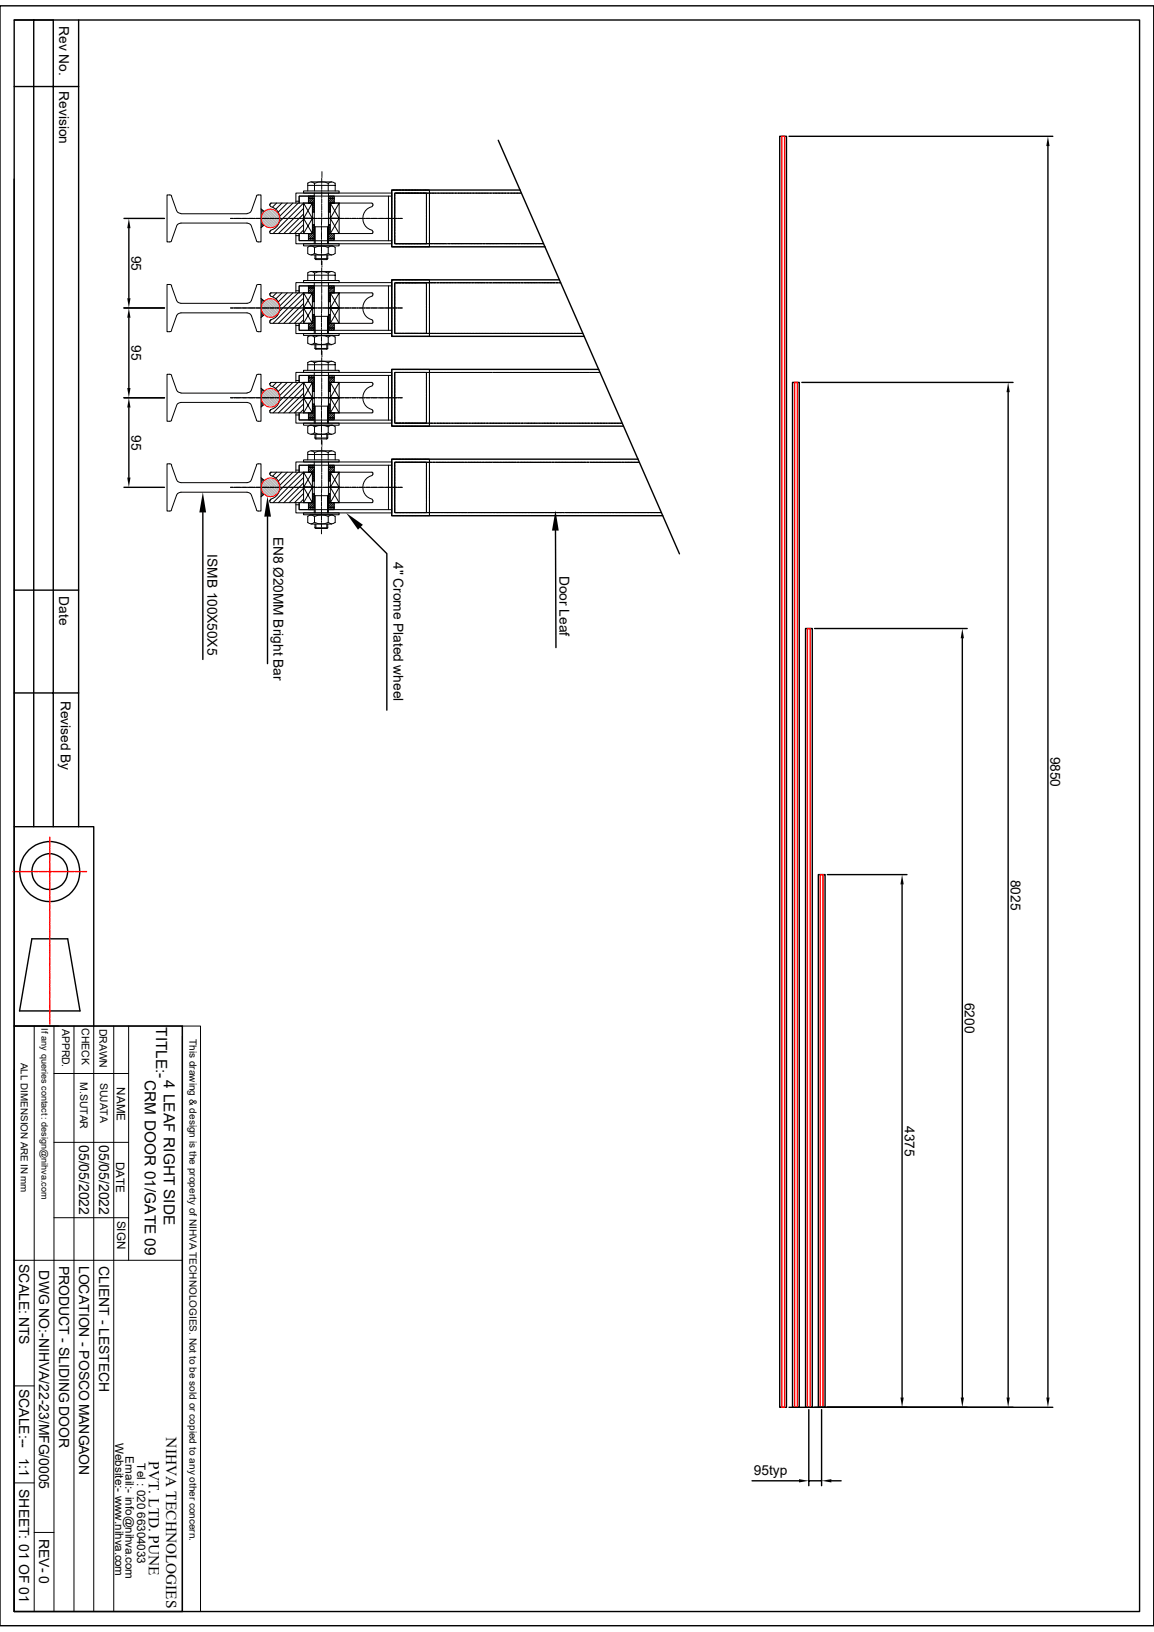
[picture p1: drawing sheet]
<svg xmlns="http://www.w3.org/2000/svg" width="210mm" height="297mm" viewBox="0 0 210 297" stroke-linecap="round" stroke-linejoin="round" font-family="sans-serif">
<g fill="none" stroke="#000" stroke-width=".25">
<path d="M0 1.1h210v294.8h-210zM2.6 3.6h204.8v289.7h-204.8zM2.6 3.6h7.1v146.9M2.6 15.7h11.7M6.1 3.6v146.9M14.3 3.6v146.9M2.6 32.6v117.9h14.5v36.2M22.6 39.8h7.3M90.7 25.5l33 75.3M94.7 34.6h-23.4v10.3h27.9M141.9 24.8h1.2v231.3h-1.2zM143.6 24.8h48"/>
<path d="M190.7 26.6v227.7M22.6 56h7.3M23.5 41.5v12.8M23.5 57.8v12.8M101.8 50.9h-30.5v10.3h35M22.6 72.4h7.3M23.5 74.2v12.7M109 67.2h-37.7v10.4h42.2M144.2 69.6h1.3v186.5h-1.3zM145.9 69.6h38.5M183.5 71.4v182.9M22.6 88.7h7.3"/>
<path d="M36.9 93.3v26.7M48.7 94v26.8M65.6 95.9l4.8 4.9v28.4M101.1 96.6l.1 21.3M116.1 83.6h-44.8v10.3h49.3M2.6 107.4h11.7M146.6 114.4h1.2v141.7h-1.2zM148.3 114.4h27.7M175.1 116.2v138.1M2.6 126.1h11.7M2.6 150.5v36.2M148.9 159.2h1.3v96.9h-1.3z"/>
<path d="M150.6 159.2h14.5M5.8 170.9h6.5l2.3 13.1h-11zM164.2 161v93.3M2.6 186.7h30.6v106.6h-30.6zM2.6 194.8v98.5M143.6 256.1h48M147.2 256.5v13.9M149.5 256.5v13.9M136.9 269.5h8.5M147.2 269.5h2.3M151.3 269.5h1.8"/>
<circle cx="9.1" cy="158.6" r="5.5"/>
<circle cx="9.1" cy="158.6" r="3.3"/>
</g>
<g fill="none" stroke="#f00" stroke-width=".25">
<path d="M142.3 24.8h.5v231.3h-.5zM144.6 69.6h.5v186.5h-.5zM146.9 114.4h.5v141.7h-.5zM2.4 158.6h.8M3.4 158.6h.1M3.7 158.6h.7M4.6 158.6h.2M4.9 158.6h.8M5.8 158.6h.2M6.2 158.6h.7M7.1 158.6h.2M7.4 158.6h.8"/>
<path d="M8.3 158.6h.2M8.7 158.6h.7M9.1 152.4v.6M9.1 153.1v.1M9.1 153.4v.8M9.1 154.3v.2M9.1 154.6v.8M9.1 155.6v.1M9.1 155.9v.8M9.1 156.8v.2M9.1 157.1v.8M9.1 158.1v.1"/>
<path d="M9.1 158.4v.8M9.1 159.3v.2M9.1 159.6v.8M9.6 158.6h.2M9.9 158.6h.8M10.8 158.6h.2M11.2 158.6h.7M12.1 158.6h.1M12.4 158.6h.8M13.3 158.6h.2M13.7 158.6h.7M14.6 158.6h.1"/>
<path d="M14.9 158.6h.8M149.3 159.2h.5v96.9h-.5zM9.1 160.6v.1M9.1 160.9v.8M9.1 161.8v.2M9.1 162.1v.8M9.1 163.1v.1M9.1 163.4v.8M9.1 164.3v.2M9.1 164.6v.8M9.1 165.6v.1M9.1 165.9v.7"/>
<path d="M9.1 166.8v.2M9.1 167.1v.8M9.1 168.1v.1M9.1 168.4v.7M9.1 169.3v.2M9.1 169.6v.8M9.1 170.6v.1M9.1 170.9v.7M9.1 171.8v.2M9.1 172.1v.8M9.1 173v.2M9.1 173.4v.7"/>
<path d="M9.1 174.3v.2M9.1 174.6v.8M9.1 175.5v.2M9.1 175.9v.7M9.1 176.8v.1M9.1 177.1v.8M9.1 178v.2M9.1 178.4v.7M9.1 179.3v.1M9.1 179.6v.7M9.1 180.5v.2M9.1 180.8v.8"/>
<path d="M9.1 181.8v.1M9.1 182.1v.7M9.1 183v.2M9.1 183.3v.8M9.1 184.2v.2M9.1 184.6v.7M9.1 185.5v.2M9.1 185.8v.6"/>
</g>
<g fill="none" stroke="#000" stroke-width=".18">
<path d="M31.2 35.7l.9 2.6 .2 .3 .6 .3M31.2 35.7l-.1-.2h-.7v8.5h.7l.1-.2M32.9 38.9h12.1M42.4 39.8h-.4M42.7 39.8h-.2M43.6 39.8h-.8M43.9 39.8h-.1M44.9 39.8h-.8M45.2 39.8h-.2M46.1 39.8h-.8M46.4 39.8h-.1M46.7 35.7l.1-.2h.7v8.5h-.7l-.1-.2"/>
<path d="M46.7 35.7l-.9 2.6-.2 .3-.6 .3M47.4 39.8h-.8M47.5 38l.6 .5M47.7 39.8h-.2M48.6 39.8h-.8M48.9 39.8h-.1M49.2 37.6a2.22 2.22 0 0 1 1.7 2.2 2.22 2.22 0 0 1-1.7 2.1M49.3 37h7.6M49.3 37l-.2 .2 .1 .3M49.4 37l-.3 .2M49.9 39.8h-.8M50.2 39.8h-.2"/>
<path d="M50.3 37l-.7 .7M51.1 39.8h-.8M51.3 37l-1.1 1.1M51.4 39.8h-.1M52.3 37l-1.7 1.6M52.4 39.8h-.8M52.7 39.8h-.2M53.3 37l-2.4 2.3M53.6 39.8h-.8M53.8 36.6h.6M53.8 37v-1.9h17.5v9.3h-17.5v-1.9M53.9 39.8h-.1"/>
<path d="M54.3 37l-3.5 3.4M54.9 39.8h-.8M55.2 39.8h-.2M55.2 34.8h6.5v.3h-6.5zM55.2 37l-5.5 5.5M55.2 37.9l-4.5 4.6M55.2 38.9l-3.6 3.6M55.2 37l1.7 2.8-1.7 2.7zM55.2 39.8h2.2M55.2 39.9l-2.6 2.6M56 33.4a.82 .82 0 0 1 1.2 0M56 33.7h5"/>
<path d="M56 33.3v1.5M56.2 35.7h-.1M56.5 35.7l-.4 .4M56.6 33.1h3.8M56.9 35.7l-.8 .7M56.9 37v5.5l-1.7-2.7zM56.9 37v1.6h.3M57.1 35.7l-1 1M57.2 36.3l-.6 .7M57.2 36.7l-.3 .3M57.2 37l-.3 .2M57.2 37.3l-.3 .2"/>
<path d="M57.2 37.6l-.3 .3M57.2 38l-.3 .2M57.2 38.3l-.3 .2M57.2 36l-1 1M57.2 35.1v9.3M57.2 33.3v1.5M57.3 33.4a3.1 3.1 0 0 1 2.4 0M57.7 39.8h-.2M58.5 32.5v.7M58.5 33.4v.1M58.5 33.7v.8M58.5 34.6v.2"/>
<path d="M58.5 35v.7M58.5 35.9v.1M58.5 36.2v.8M58.5 37.1v.2M58.5 37.4v.8M58.5 38.4v.1M58.5 38.7v.8M58.5 39.6v.2M58.5 39.9v.8M58.6 39.8h-.8M58.6 31.2v.8M58.6 32.1v.2"/>
<path d="M58.9 39.8h-.1M59.7 33.3v1.5M59.8 33.4a.82 .82 0 0 1 1.2 0M59.8 35.7h1v.4h-1v2.5h.2v-1.6h7.7M59.8 35.1v9.3M59.8 36.1h1v.9M60 37.1l-.2 .2M60 37.4l-.2 .3M60 37.8l-.2 .2M60 38.1l-.2 .2M60 38.4l-.2 .2M60.1 35.7l-.3 .3"/>
<path d="M60.5 35.7l-.7 .7M60.7 35.7l-.9 1M60.8 35.9l-1 1.1M60.8 36.3l-.6 .7M60.8 36.6l-.3 .4M61 33.3v1.5M61.7 39.8l-1.6 2.7v-5.5l1.6 2.8h-1.9M61.7 37v5.5l-1.6-2.7zM62.4 39.8h-3.3M62.7 39.8h-.2M63.6 39.8h-.8M63.9 39.8h-.1"/>
<path d="M64.8 39.8h-.7M65.2 39.8h-.2M66.1 39.8h-.8M66.4 39.8h-.1M67.3 39.8h-.8M67.6 39.8h-.1M67.7 37l.2 .2-.2 .3M67.7 37.6a2.22 2.22 0 0 0-1.7 2.2 2.22 2.22 0 0 0 1.7 2.1M68.6 39.8h-.8M68.9 39.8h-.2M69.8 39.8h-.8M70.1 39.8h-.1"/>
<path d="M70.7 35.7v8.1M71.1 39.8h-.8M71.3 35.7h-16.9v1.3v-1.3h2.8h-1.1v.4h1.1h-1.1v.9M71.3 34.7v1.1M71.3 35.9v.4M71.3 36.4v2.5M71.3 39v.5M71.3 39.6v2.5M71.4 39.8h-.2M71.4 34.6l-.1 .1M71.4 34.6h1.6M71.8 35.3v.5"/>
<path d="M71.8 35.9v.4M71.8 36.4v2.5M71.8 39v.5M71.8 39.6v2.5M72.3 39.8h-.8M72.6 39.8h-.1M73.1 34.6h.5M73.2 39.8h-.4M73.7 34.6h2.5M76.3 34.6h.5M76.8 34.6h1.2M77.5 35.1l.1 .1"/>
<path d="M77.6 35.3v.5M77.6 35.9v.4M77.6 36.4v2.5M77.6 39v.5M77.6 39.6v2.5M78.1 34.6v.1M78.1 34.7v1.1M78.1 35.9v.4M78.1 36.4v2.5M78.1 39v.5M78.1 39.6v2.5M79.5 35.1l-7.7 .1 .1-.1"/>
<path d="M79.5 35.1h.5M80.1 35.1h2.5M82.7 35.1h.5M83.3 35.1h2.5M85.9 35.1h.5M86.4 35.1h2.6M89.1 35.1h.4M89.6 35.1h2.6M92.2 35.1h.5M92.8 35.1h2.1M31.2 52l.9 2.7 .2 .2 .6 .3h12.1l.6-.3 .2-.2 .9-2.7M31.2 52l-.1-.2h-.7v8.6l.7-.1 .1-.1"/>
<path d="M32.1 41.1l.2-.2 .6-.3h12.1l.6 .3 .2 .2M32.1 41.2l-.9 2.6M42 56h.4M42.5 56h.2M42.8 56h.8M43.8 56h.1M44.1 56h.8M45 56h.2M45.3 56h.8M45.8 41.2l.9 2.6M46.3 56h.1M46.6 56h.8"/>
<path d="M46.7 52l.1-.2h.7v8.6l-.7-.1-.1-.1M47.5 54.3l.6 .5M47.5 56h.2M47.8 56h.8M48 41l-.5 .4M48 57.3l-.5 .5M48.8 56h.1M49.1 56h.8M49.1 42.1v.4h.2h7.6M49.2 58.3l-.1 .4 .2 .1h7.6M49.2 42l-.1 .1M49.3 41.9l-.2 .2"/>
<path d="M49.3 58.3l-.2 .2M49.4 53.3l-.3 .3M50 56h.2M50.3 56h.8M50.3 53.3l-.7 .7M51.3 56h.1M51.3 53.3l-1.1 1.1M51.6 56h.8M52.3 53.3l-1.7 1.6M52.5 56h.2M52.8 56h.8M53.3 53.3l-2.4 2.4"/>
<path d="M53.8 56h.1M53.8 42.9h.6M53.8 52.9h.6M53.8 59.2h.6M53.8 53.3v-1.9h17.5v9.3h-17.5v-1.9M54.1 56h.8M54.3 53.3l-3.5 3.4M55 56h.2M55.2 44.4h6.5v.3h-6.5zM55.2 51.1h6.5v.3h-6.5zM55.2 53.3l-5.5 5.5M55.2 54.3l-4.5 4.5"/>
<path d="M55.2 55.2l-3.6 3.6M55.2 53.3l1.7 2.7-1.7 2.8zM55.2 56h2.2M55.2 41.9l-.6 .6M55.2 40.9l-1.6 1.6M55.2 58.2l-.6 .6M55.2 56.2l-2.6 2.6M55.2 57.2l-1.6 1.6M56 50.1h5M56.1 52.4v.9M56.1 42.5v.9h1.1h-1.1v.4h1.1h-2.8v-1.3v1.3h16.9M56.1 58.8v.9h1.1h-1.1v.4h1.1h-2.8v-1.3v1.3h16.9"/>
<path d="M56.2 52l-.1 .1M56.2 42.5l-.1 .1M56.2 58.8l-.1 .1M56.4 44.7h4.2M56.5 52l-.4 .4M56.6 42.5l-.5 .4M56.6 58.8l-.5 .5M56.6 46.4h3.8M56.6 49.4h3.8M56.9 52l-.8 .7M56.9 53.3v5.5l-1.7-2.8zM56.9 42.5l-.8 .8"/>
<path d="M56.9 58.8l-.8 .8M56.9 53.3v1.6h.3M56.9 41.1l.3-.2h-.3v1.6M56.9 57.5l.3-.3h-.3v1.6M56.9 53.3h-7.6l-.2 .2 .1 .4a2.22 2.22 0 0 1 1.7 2.1 2.22 2.22 0 0 1-1.7 2.2M57.1 52l-1 1M57.2 52.7l-.6 .6M57.2 53l-.3 .3M57.2 53.3l-.3 .3M57.2 53.6l-.3 .3M57.2 54l-.3 .2M57.2 54.3l-.3 .2"/>
<path d="M57.2 54.6l-.3 .3M57.2 43.5l-.3 .3M57.2 59.9l-.3 .2M57.2 42.5l-1.1 1.1M57.2 42.9l-.9 .9M57.2 43.2l-.6 .6M57.2 45a.82 .82 0 0 0-1.2 0v1.1a.82 .82 0 0 0 1.2 0M57.2 52.3l-1 1M57.2 58.9l-1.1 1M57.2 59.2l-.9 .9M57.2 59.5l-.6 .6M57.2 49.7a.82 .82 0 0 0-1.2 0v1.4"/>
<path d="M57.2 51.4v9.3M57.2 41.2l-.3 .3M57.2 41.6l-.3 .2M57.2 41.9l-.3 .2M57.2 42.2l-.3 .3M57.2 57.9l-.3 .2M57.2 58.2l-.3 .3M57.2 58.5l-.3 .3M57.2 45v1.1M57.2 49.7v1.4M57.3 45a3.1 3.1 0 0 1 2.4 0M57.3 49.7a3.1 3.1 0 0 1 2.4 0"/>
<path d="M57.3 47.1h2.3M57.3 47.1l.2 .1M57.3 46.4v.7M57.4 41.3v3.1M57.4 57.6v3.1M57.5 46.4v.8M57.5 56h.2M57.5 47.2h2M57.8 56h.8M58.5 40.9v.1M58.5 41.2v.8M58.5 42.1v.2"/>
<path d="M58.5 42.4v.8M58.5 43.3v.2M58.5 43.7v.7M58.5 44.6v.1M58.5 44.9v.8M58.5 45.8v.2M58.5 46.2v.7M58.5 47.1v.1M58.5 47.4v.8M58.5 57.2v.2M58.5 57.5v.8M58.5 58.4v.2"/>
<path d="M58.5 58.8v.7M58.5 59.7v.1M58.5 60v.8M58.5 48.8v.8M58.5 49.7v.2M58.5 50v.8M58.5 51v.1M58.5 51.3v.7M58.5 52.2v.2M58.5 52.5v.8M58.5 53.5v.1M58.5 53.8v.7"/>
<path d="M58.5 54.7v.2M58.5 55v.8M58.5 55.9v.2M58.5 56.3v.7M58.6 47.5v.8M58.6 48.5v.1M58.8 56h.1M59.1 56h3.3M59.5 46.4v.8M59.6 41.3v3.1M59.6 57.6v3.1M59.6 47.1l-.1 .1"/>
<path d="M59.6 46.4v.7M59.7 45v1.1a3.1 3.1 0 0 1-2.4 0M59.7 49.7v1.4M59.8 43.6l1-1.1v.9h-1h1v.4h-1M59.8 46.1a.82 .82 0 0 0 1.2 0M59.8 45a.82 .82 0 0 1 1.2 0M59.8 59.9l1-1.1v.9h-1h1v.4h-1M59.8 49.7a.82 .82 0 0 1 1.2 0M59.8 52h1v.4h-1v2.5h.2v-1.6h7.7l.2 .2-.2 .3a2.25 2.25 0 0 0-1.7 2.2 2.25 2.25 0 0 0 1.7 2.2M59.8 51.4v9.3M59.8 40.9h.2v1.6h7.7l.2-.2-.2-.3M59.8 57.2h.2v1.6h7.7l.2-.1-.2-.4"/>
<path d="M59.8 52.4h1v.9M59.8 40.9h.1M59.8 57.2v.1M60 41l-.2 .3h-2.6M60 41.4l-.2 .2M60 41.7l-.2 .2M60 42l-.2 .2M60 42.3l-.2 .3M60 57.4l-.2 .2h-2.6l-.3 .2M60 57.7l-.2 .2M60 58l-.2 .3M60 58.3l-.2 .2"/>
<path d="M60 58.6l-.2 .3M60 53.4l-.2 .3M60 53.8l-.2 .2M60 54.1l-.2 .2M60 54.4l-.2 .3M60 54.7l-.2 .2M60.1 52l-.3 .4M60.2 42.5l-.4 .4M60.2 58.8l-.4 .4M60.5 52l-.7 .7M60.5 42.5l-.7 .7M60.5 58.8l-.7 .8"/>
<path d="M60.7 52l-.9 1M60.8 42.8l-.9 1M60.8 43.1l-.6 .7M60.8 52.3l-1 1M60.8 59.1l-.9 1M60.8 59.5l-.6 .6M60.8 43.5l-.3 .3M60.8 59.8l-.3 .3M60.8 52.6l-.6 .7M60.8 52.9l-.3 .4M61 45v1.1M61 49.7v1.4"/>
<path d="M61.7 56l-1.6 2.8v-5.5l1.6 2.7h-1.9M61.7 53.3v5.5l-1.6-2.8zM62.5 56h.2M62.8 56h.8M63.8 56h.1M64.1 56h.7M65 56h.2M65.3 56h.8M66.3 56h.1M66.5 56h.8M67.5 56h.1M67.8 56h.8"/>
<path d="M68.7 56h.2M69 56h.8M70 56h.1M70.3 56h.8M70.7 52v8.1M71.2 56h.2M71.3 44.8l.1 .1M71.3 52h-16.9v1.3v-1.3h2.8h-1.1v.4h1.1h-1.1M71.3 42.2v.5M71.3 42.8v1.9M71.3 51.1v1.3M71.3 52.5v.4"/>
<path d="M71.3 53v2.5M71.3 55.6v.5M71.3 56.2v2.5M71.3 58.8v.5M71.3 59.4v1.7M71.4 50.9l-.1 .1M71.4 44.9h1.6M71.4 50.9h1.6M71.5 56h.8M71.8 42.2v.5M71.8 42.8v1.4M71.8 51.6v.8"/>
<path d="M71.8 52.5v.4M71.8 53v2.5M71.8 55.6v.5M71.8 56.2v2.5M71.8 58.8v.5M71.8 59.4v1.1M71.9 44.4l-.1-.2 .1 .2M71.9 51.5l-.1 .1M72 44.4h6.2M72 51.5h1M72.5 56h.1M72.8 56h.4"/>
<path d="M73.1 44.9h.5M73.1 51.5h.5M73.1 50.9h.5M73.7 44.9h2.5M73.7 51.5h2.5M73.7 50.9h2.5M76.3 44.9h.5M76.3 51.5h.5M76.3 50.9h.5M76.8 51.5h2.6M76.8 50.9h1.2M77.5 51.5l.1 .1"/>
<path d="M77.6 42.2v.5M77.6 42.8v1.6M77.6 51.6v.8M77.6 52.5v.4M77.6 53v2.5M77.6 55.6v.5M77.6 56.2v2.5M77.6 58.8v.5M77.6 59.4v1.3M78.1 50.9v.1M78.1 42.8v2.1h-1.3M78.1 42.2v.5"/>
<path d="M78.1 51.1v1.3M78.1 52.5v.4M78.1 53v2.5M78.1 55.6v.5M78.1 56.2v2.5M78.1 58.8v.5M78.1 59.4v1.8h-1.3M78.3 44.4h.5M78.9 44.4h2.5M79.5 51.5h.4M80 51.5h2.5M81.5 44.4h.5"/>
<path d="M82 44.4h2.6M82.6 51.5h.5M83.2 51.5h2.5M84.7 44.4h.4M85.2 44.4h2.6M85.8 51.5h.5M86.4 51.5h1.9M87.8 44.4h.5M88.4 44.4h2.5M88.4 51.5h.5M89 51.5h2.5M91 44.4h.5"/>
<path d="M91.6 44.4h2.5M91.6 51.5h.5M92.2 51.5h2.5M94.2 44.4h.5M94.7 44.4h2.6M94.8 51.5h.5M95.3 51.5h2.6M97.4 44.4h.4M97.9 44.4h1M98 51.5h.4M98.5 51.5h2.5M101.1 51.5h.5"/>
<path d="M101.7 51.5h.4M31.2 60.1l.9-2.6 .2-.3 .6-.3h12.1l.6 .3 .2 .3 .9 2.6M31.2 68.3l.9 2.7 .2 .2 .6 .3h12.1l.6-.3 .2-.2 .9-2.7M31.2 68.3l-.1-.1-.7-.1v8.6l.7-.1 .1-.1M32.1 73.8l.2-.3 .6-.3h12.1l.6 .3 .2 .3M32.1 73.8l-.9 2.7M42.4 72.4h-.4M42.7 72.4h-.2M43.6 72.4h-.8M43.9 72.4h-.1M44.9 72.4h-.8M45.2 72.4h-.2"/>
<path d="M45.8 73.8l.9 2.7M46.1 72.4h-.8M46.4 72.4h-.1M46.7 68.3l.1-.1 .7-.1v8.6l-.7-.1-.1-.1M47.4 72.4h-.8M47.5 70.7l.6 .4M47.7 72.4h-.2M48 73.6l-.5 .5M48.6 72.4h-.8M48.9 72.4h-.1M49.1 74.8v.3h.2h7.6M49.2 70.2a2.22 2.22 0 0 1 1.7 2.2 2.22 2.22 0 0 1-1.7 2.1l-.1 .3"/>
<path d="M49.3 69.6l-.2 .2 .1 .4M49.3 69.6h7.6M49.3 74.5l-.2 .3M49.4 69.6l-.3 .3M49.9 72.4h-.8M50.2 72.4h-.2M50.3 69.6l-.7 .7M51.1 72.4h-.8M51.3 69.6l-1.1 1.1M51.4 72.4h-.1M52.3 69.6l-1.7 1.6M52.4 72.4h-.8"/>
<path d="M52.7 72.4h-.2M53.3 69.6l-2.4 2.4M53.6 72.4h-.8M53.8 69.3h.6M53.8 75.5h.6M53.8 69.6v-1.8h17.5v9.2h-17.5v-1.9M53.9 72.4h-.1M54.3 69.6l-3.5 3.4M54.9 72.4h-.8M55.2 72.4h-.2M55.2 60.7h6.5v.3h-6.5zM55.2 67.4h6.5v.4h-6.5z"/>
<path d="M55.2 77h6.5v.4h-6.5zM55.2 69.6l-5.5 5.5M55.2 70.6l-4.5 4.5M55.2 71.6l-3.6 3.5M55.2 69.6l1.7 2.8-1.7 2.7zM55.2 74.5l-.6 .6M55.2 72.6l-2.6 2.5M55.2 73.5l-1.6 1.6M56 62.4a.82 .82 0 0 0 1.2 0M56 61.3a.82 .82 0 0 1 1.2 0M56 66a.82 .82 0 0 1 1.2 0M56 61.3v1.2"/>
<path d="M56 66.4h5M56 66v1.4M56.1 75.1v.9h1.1h-1.1v.4h1.1h-2.8v-1.3v1.4h16.9M56.2 68.3l-.1 .1M56.2 75.1l-.1 .2M56.4 61h4.2M56.4 77.4h4.2M56.5 68.3l-.4 .4M56.6 75.1l-.5 .5M56.6 62.7h3.8M56.6 79h3.8M56.6 65.7h3.8"/>
<path d="M56.9 68.3l-.8 .7M56.9 69.6v5.5l-1.7-2.7zM56.9 75.1l-.8 .8M56.9 69.6v1.6h.3M56.9 73.8l.3-.3h-.3v1.6M57.1 68.3l-1 1.1M57.2 69l-.6 .6M57.2 69.3l-.3 .3M57.2 69.6l-.3 .3M57.2 69.9l-.3 .3M57.2 70.3l-.3 .2M57.2 70.6l-.3 .3"/>
<path d="M57.2 71l-.3 .2M57.2 76.2l-.3 .2M57.2 68.6l-1 1M57.2 75.2l-1.1 1M57.2 75.5l-.9 .9M57.2 75.9l-.6 .5M57.2 77.6a.82 .82 0 0 0-1.2 0v1.2a.82 .82 0 0 0 1.2 0M57.2 67.8v9.2M57.2 73.9l-.3 .2M57.2 74.2l-.3 .3M57.2 74.5l-.3 .3M57.2 74.8l-.3 .3"/>
<path d="M57.2 61.3v1.2M57.2 77.6v1.2M57.2 66v1.4M57.3 61.3a3.1 3.1 0 0 1 2.4 0M57.3 62.4a3.1 3.1 0 0 0 2.4 0M57.3 77.7a3.1 3.1 0 0 1 2.4 0M57.3 66a3.1 3.1 0 0 1 2.4 0M57.3 63.4h2.3M57.3 79.7h2.3M57.3 63.4l.2 .1M57.3 79.7l.2 .2M57.3 62.7v.7"/>
<path d="M57.3 79v.7M57.4 72.4h-2.2M57.4 73.9v3.1M57.5 62.7v.8M57.5 79v.9M57.5 63.5h2M57.5 79.9h2M57.7 72.4h-.2M58.5 60.9v.2M58.5 61.3v.7M58.5 62.2v.1M58.5 62.5v.7"/>
<path d="M58.5 63.4v.2M58.5 63.8v.7M58.5 73.5v.2M58.5 73.8v.8M58.5 74.8v.1M58.5 75.1v.8M58.5 76v.2M58.5 76.3v.8M58.5 77.3v.1M58.5 77.6v.8M58.5 78.5v.2M58.5 78.8v.8"/>
<path d="M58.5 79.8v.1M58.5 65.1v.8M58.5 66v.2M58.5 66.3v.8M58.5 67.3v.1M58.5 67.6v.8M58.5 68.5v.2M58.5 68.8v.8M58.5 69.8v.1M58.5 70.1v.8M58.5 71v.2M58.5 71.3v.8"/>
<path d="M58.5 72.3v.1M58.5 72.6v.8M58.6 72.4h-.8M58.6 63.9v.7M58.6 64.8v.1M58.9 72.4h-.1M59.5 62.7v.8M59.5 79v.9M59.6 73.9v3.1M59.6 63.4l-.1 .1M59.6 79.7l-.1 .2M59.6 62.7v.7"/>
<path d="M59.6 79v.7M59.7 77.6v1.2a3.1 3.1 0 0 1-2.4 0M59.7 61.3v1.2M59.7 66v1.4M59.8 62.4a.82 .82 0 0 0 1.2 0M59.8 61.3a.82 .82 0 0 1 1.2 0M59.8 76.2l1-1.1v.9h-1h1v.4h-1M59.8 78.8a.82 .82 0 0 0 1.2 0M59.8 66a.82 .82 0 0 1 1.2 0M59.8 77.6a.82 .82 0 0 1 1.2 0M59.8 68.3h1v.4h-1v2.5h.2v-1.6h7.7M59.8 67.8v9.2"/>
<path d="M59.8 68.7h1v.9M59.8 73.5v.1M60 73.7l-.2 .2h-2.6M60 74l-.2 .2M60 74.3l-.2 .2M60 74.6l-.2 .3M60 75l-.2 .2M60 69.7l-.2 .3M60 70.1l-.2 .2M60 70.4l-.2 .2M60 70.7l-.2 .3M60 71l-.2 .2"/>
<path d="M60.1 68.3l-.3 .4M60.2 75.1l-.4 .4M60.5 68.3l-.7 .7M60.5 75.1l-.7 .8M60.7 68.3l-.9 1M60.8 68.6l-1 1M60.8 75.5l-.9 .9M60.8 75.8l-.6 .6M60.8 76.1l-.3 .3M60.8 68.9l-.6 .7M60.8 69.3l-.3 .3M61 61.3v1.2"/>
<path d="M61 77.6v1.2M61 66v1.4M61.7 72.4l-1.6 2.7v-5.5l1.6 2.8h-1.9M61.7 69.6v5.5l-1.6-2.7zM62.4 72.4h-3.3M62.7 72.4h-.2M63.6 72.4h-.8M63.9 72.4h-.1M64.8 72.4h-.7M65.2 72.4h-.2M66.1 72.4h-.8M66.4 72.4h-.1"/>
<path d="M67.3 72.4h-.8M67.6 72.4h-.1M67.7 69.6l.2 .2-.2 .4M67.7 70.2a2.25 2.25 0 0 0-1.7 2.2 2.25 2.25 0 0 0 1.7 2.2l.2 .4-.2 .1h-7.7v-1.6h-.2M68.6 72.4h-.8M68.9 72.4h-.2M69.8 72.4h-.8M70.1 72.4h-.1M70.7 68.3v8.2M71.1 72.4h-.8M71.3 61.1l.1 .1M71.3 68.3h-16.9v1.3v-1.3h2.8h-1.1v.4h1.1h-1.1v.9"/>
<path d="M71.3 77.4l.1 .2M71.3 67.4v1M71.3 68.5v.5M71.3 69v2.6M71.3 71.7v.4M71.3 72.2v2.6M71.3 74.8v.5M71.3 75.4v2M71.4 72.4h-.2M71.4 67.2l-.1 .1M71.4 61.2h1.6M71.4 77.6h1.6"/>
<path d="M71.4 67.2h1.6M71.8 68.5v.5M71.8 69v2.6M71.8 71.7v.4M71.8 72.2v2.6M71.8 74.8v.5M71.8 75.4v1.4M71.8 60.6l.1 .1M71.8 60.6l7.7 .1M71.8 76.9l.1 .1M71.9 67.8l-.1 .6M72 77h1"/>
<path d="M72 67.8h6M72.3 72.4h-.8M72.6 72.4h-.1M73.1 77h.5M73.1 61.2h.5M73.1 77.6h.5M73.1 67.2h.5M73.2 72.4h-.4M73.7 77h2.5M73.7 61.2h2.5M73.7 77.6h2.5M73.7 67.2h2.5"/>
<path d="M76.3 77h2.5M76.3 61.2h.5M76.3 77.6h.5M76.3 67.2h.5M76.8 67.2h1.2M77.5 67.8l.1 .6M77.6 68.5v.5M77.6 69v2.6M77.6 71.7v.4M77.6 72.2v2.6M77.6 74.8v.5M77.6 75.4v1.6"/>
<path d="M78.1 67.8h2.5M78.1 67.2v.1M78.1 67.4v1M78.1 68.5v.5M78.1 69v2.6M78.1 71.7v.4M78.1 72.2v2.6M78.1 74.8v.5M78.1 75.4v2.2h-1.3M78.9 77h.5M79.5 77h2.5M79.5 60.7h.5"/>
<path d="M80.1 60.7h2.5M80.7 67.8h.5M81.2 67.8h2.6M82.1 77h.4M82.6 77h2.6M82.7 60.7h.5M83.3 60.7h2.5M83.9 67.8h2.5M85.3 77h.4M85.8 77h2.5M85.9 60.7h.5M86.4 60.7h2.6"/>
<path d="M86.5 67.8h.5M87 67.8h2.6M88.4 77h.5M89 77h2.5M89.1 60.7h.4M89.6 60.7h2.6M89.7 67.8h.4M90.2 67.8h2.6M91.6 77h.5M92.2 77h2.5M92.2 60.7h.5M92.8 60.7h2.5"/>
<path d="M92.8 67.8h.5M93.4 67.8h2.5M94.8 77h.4M95.3 77h2.6M95.4 60.7h.5M96 60.7h2M96 67.8h.5M96.6 67.8h2.5M98 77h.4M98 60.7h.5M98.5 77h2.5M98.6 60.7h2.5"/>
<path d="M99.2 67.8h.5M99.7 67.8h2.6M101.1 77h.5M101.2 60.7h.5M101.7 77h2.5M101.8 60.7h2.5M102.4 67.8h.4M102.9 67.8h2.6M104.3 77h.5M104.4 60.7h.5M104.9 77h2.5M104.9 60.7h1.2"/>
<path d="M105.5 67.8h.5M106.1 67.8h2.5M107.5 77h.4M108 77h2.6M108.7 67.8h.5M110.7 77h2.5M31.2 84.7l.9 2.6 .2 .3 .6 .2h12.1l.6-.2 .2-.3 .9-2.6M31.2 92.8l.9-2.7 .2-.3 .6-.2h12.1l.6 .2 .2 .3 .9 2.7M31.2 84.6l-.1-.1-.7-.1v8.6h.7l.1-.2M42.4 88.7h-.4M42.7 88.7h-.2M43.6 88.7h-.8"/>
<path d="M43.9 88.7h-.1M44.9 88.7h-.8M45.2 88.7h-.2M46.1 88.7h-.8M46.4 88.7h-.1M46.7 84.6l.1-.1 .7-.1v8.6h-.7l-.1-.2M47.4 88.7h-.8M47.5 87l.6 .4M47.7 88.7h-.2M48 90l-.5 .4M48.6 88.7h-.8M48.9 88.7h-.1"/>
<path d="M49.2 86.5a2.22 2.22 0 0 1 1.7 2.2 2.22 2.22 0 0 1-1.7 2.1M49.2 90.9l-.1 .4 .2 .2h7.6M49.3 90.9l-.2 .2M49.4 85.9l-.3 .3M49.9 88.7h-.8M50.2 88.7h-.2M50.3 85.9l-.7 .8M51.1 88.7h-.8M51.3 85.9l-1.1 1.1M51.4 88.7h-.1M52.3 85.9l-1.7 1.7M52.4 88.7h-.8"/>
<path d="M52.7 88.7h-.2M53.3 85.9l-2.4 2.4M53.6 88.7h-.8M53.8 85.6h.6M53.8 91.9h.6M53.8 85.9v-1.8h17.5v9.2h-17.5v-1.8M53.9 88.7h-.1M54.3 85.9l-3.5 3.4M54.9 88.7h-.8M55.2 88.7h-.2M55.2 83.7h6.5v.4h-6.5zM55.2 93.3h6.5v.4h-6.5z"/>
<path d="M55.2 85.9l-5.5 5.6M55.2 86.9l-4.5 4.6M55.2 87.9l-3.6 3.6M55.2 85.9l1.7 2.8-1.7 2.8zM55.2 90.8l-.6 .7M55.2 88.9l-2.6 2.6M55.2 89.8l-1.6 1.7M56 95.1a.82 .82 0 0 0 1.2 0M56 94a.82 .82 0 0 1 1.2 0M56 93.9v1.2M56 82.7h5M56.1 85v.9"/>
<path d="M56.1 91.5v.8h1.1h-1.1v.5h1.1h-2.8v-1.3v1.3h16.9M56.2 84.7h-.1M56.2 91.5l-.1 .1M56.4 93.7h4.2M56.5 84.7l-.4 .3M56.6 91.5l-.5 .4M56.6 95.4h3.8M56.6 82h3.8M56.9 84.7l-.8 .6M56.9 85.9v5.6l-1.7-2.8zM56.9 91.5l-.8 .7M56.9 85.9v1.6h.3"/>
<path d="M56.9 90.1l.3-.2h-.3v1.6M56.9 85.9h-7.6l-.2 .2 .1 .4M57.1 84.7l-1 1M57.2 85.3l-.6 .6M57.2 85.6l-.3 .3M57.2 85.9l-.3 .3M57.2 86.3l-.3 .2M57.2 86.6l-.3 .2M57.2 86.9l-.3 .3M57.2 87.2l-.3 .3M57.2 92.5l-.3 .3M57.2 85l-1 .9"/>
<path d="M57.2 91.5l-1.1 1M57.2 91.8l-.9 1M57.2 92.2l-.6 .6M57.2 82.3a.82 .82 0 0 0-1.2 0v1.4M57.2 84.1v9.2M57.2 90.5l-.3 .3M57.2 90.8l-.3 .3M57.2 91.2l-.3 .2M57.2 93.9v1.2M57.2 82.3v1.4M57.3 94a3.1 3.1 0 0 1 2.4 0M57.3 82.3a3.1 3.1 0 0 1 2.4 0"/>
<path d="M57.3 95.1a3.1 3.1 0 0 0 2.4 0M57.3 96.1h2.3M57.3 96.1l.2 .1M57.3 95.4v.7M57.4 88.7h-2.2M57.4 90.2v3.1M57.5 95.4v.8M57.5 96.2h2M57.7 88.7h-.2M58.5 80.1v.7M58.5 89.8v.2M58.5 90.1v.8"/>
<path d="M58.5 91.1v.1M58.5 91.4v.8M58.5 92.3v.2M58.5 92.6v.8M58.5 93.6v.1M58.5 93.9v.8M58.5 94.8v.2M58.5 95.1v.8M58.5 96.1v.1M58.5 96.4v.8M58.5 81.4v.8M58.5 82.3v.2"/>
<path d="M58.5 82.7v.7M58.5 83.6v.1M58.5 83.9v.8M58.5 84.8v.2M58.5 85.1v.8M58.5 86.1v.1M58.5 86.4v.8M58.5 87.3v.2M58.5 87.6v.8M58.5 88.6v.1M58.5 88.9v.8M58.6 88.7h-.8"/>
<path d="M58.6 80.2v.7M58.6 81.1v.1M58.9 88.7h-.1M59.5 95.4v.8M59.6 90.2v3.1M59.6 96.1l-.1 .1M59.6 95.4v.7M59.7 82.3v1.4M59.7 93.9v1.2M59.8 92.5l1-1v.8h-1h1v.5h-1M59.8 95.1a.82 .82 0 0 0 1.2 0M59.8 82.3a.82 .82 0 0 1 1.2 0"/>
<path d="M59.8 94a.82 .82 0 0 1 1.2 0M59.8 84.7h1v.3h-1v2.5h.2v-1.6h7.7l.2 .2-.2 .4M59.8 84.1v9.2M59.8 89.9h.2v1.6h7.7l.2-.2-.2-.4M59.8 85h1v.9M59.8 89.9h.1M60 90l-.2 .2h-2.6l-.3 .2M60 90.3l-.2 .3M60 90.6l-.2 .3M60 91l-.2 .2M60 91.3l-.2 .2M60 86.1l-.2 .2"/>
<path d="M60 86.4l-.2 .2M60 86.7l-.2 .3M60 87l-.2 .3M60 87.4l-.2 .1M60.1 84.7l-.3 .3M60.2 91.5l-.4 .4M60.5 84.7l-.7 .6M60.5 91.5l-.7 .7M60.7 84.7l-.9 .9M60.8 84.9l-1 1.1M60.8 91.8l-.9 1M60.8 92.1l-.6 .7"/>
<path d="M60.8 92.5l-.3 .3M60.8 85.3l-.6 .6M60.8 85.6l-.3 .3M60.8 85.9h.1M61 93.9v1.2M61 82.3v1.4M61.7 88.7l-1.6 2.8v-5.6l1.6 2.8h-1.9M61.7 85.9v5.6l-1.6-2.8zM62.4 88.7h-3.3M62.7 88.7h-.2M63.6 88.7h-.8M63.9 88.7h-.1"/>
<path d="M64.8 88.7h-.7M65.2 88.7h-.2M66.1 88.7h-.8M66.4 88.7h-.1M67.3 88.7h-.8M67.6 88.7h-.1M67.7 86.5a2.22 2.22 0 0 0-1.7 2.2 2.22 2.22 0 0 0 1.7 2.1M68.6 88.7h-.8M68.9 88.7h-.2M69.8 88.7h-.8M70.1 88.7h-.1M70.7 84.7v8.1"/>
<path d="M71.1 88.7h-.8M71.3 84.7h-16.9v1.2v-1.2h2.8h-1.1v.3h1.1h-1.1M71.3 93.8l.1 .1M71.3 83.7v.8M71.3 84.5v.5M71.3 85.1v2.5M71.3 87.7v.5M71.3 88.3v2.5M71.3 90.9v.5M71.3 91.4v2.3M71.4 88.7h-.2M71.4 83.6l-.1 .1"/>
<path d="M71.4 83.6h1.6M71.4 93.9h1.6M71.8 84.2v.3M71.8 84.5v.5M71.8 85.1v2.5M71.8 87.7v.5M71.8 88.3v2.5M71.8 90.9v.5M71.8 91.4v1.8M71.8 93.2l.1 .1M71.9 84.1l-.1 .1M72 93.3h8.1"/>
<path d="M72 84.1h6.7M72.3 88.7h-.8M72.6 88.7h-.1M73.1 83.6h.5M73.1 93.9h.5M73.2 88.7h-.4M73.7 83.6h2.5M73.7 93.9h2.5M76.3 83.6h.5M76.3 93.9h.5M76.8 83.6h1.2M77.5 84.1l.1 .1"/>
<path d="M77.6 84.2v.3M77.6 84.5v.5M77.6 85.1v2.5M77.6 87.7v.5M77.6 88.3v2.5M77.6 90.9v.5M77.6 91.4v1.9M78.1 83.6v.1M78.1 83.7v.8M78.1 84.5v.5M78.1 85.1v2.5M78.1 87.7v.5"/>
<path d="M78.1 88.3v2.5M78.1 90.9v.5M78.1 91.4v2.5h-1.3M78.7 84.1h.5M79.3 84.1h2M80.1 93.3h.5M80.7 93.3h2.5M81.4 84.1h.4M81.9 84.1h2.6M83.3 93.3h.5M83.9 93.3h2.5M84.5 84.1h.5"/>
<path d="M85.1 84.1h2.5M86.5 93.3h.5M87 93.3h2.6M87.7 84.1h.5M88.3 84.1h2.5M89.7 93.3h.4M90.2 93.3h2.6M90.9 84.1h.5M91.4 84.1h2.6M92.8 93.3h.5M93.4 93.3h2.5M94.1 84.1h.4"/>
<path d="M94.6 84.1h2.6M96 93.3h.5M96.6 93.3h2.5M97.2 84.1h.5M97.8 84.1h2.5M99.2 93.3h.5M99.7 93.3h2.6M100.4 84.1h.5M101 84.1h2.5M102.4 93.3h.4M102.9 93.3h2.6M103.6 84.1h.5"/>
<path d="M104.1 84.1h2.6M105.5 93.3h.5M106.1 93.3h2M106.8 84.1h.4M107.3 84.1h2.6M108.2 93.3h.4M108.7 93.3h2.6M109.9 84.1h.5M110.5 84.1h2.5M111.3 93.3h.5M111.9 93.3h2.5M113.1 84.1h.5"/>
<path d="M113.7 84.1h2.5M114.5 93.3h.5M115.1 93.3h2.5M116.3 84.1h.1M117.7 93.3h.5M118.2 93.3h2.2M2.6 186.7h30.6M6.2 186.7v106.6M9.8 195.4h13.6M9.8 186.7v106.6M13.5 186.7v106.6M17.1 186.7v106.6"/>
<path d="M20.7 186.7v106.6M23.4 186.7v42.7M33.2 186.7h3.3v106.6h-3.3zM33.2 188.6v104.7M9.8 207.9h13.6M2.6 229.4h30.6M9.8 221.6h13.6M2.6 252.2h3.6M2.6 269.9h3.6M6.2 278.9h3.6"/>
</g>
<g fill="#000">
<path d="M47.5 38v1.8zM47.5 38v1.5zM47.6 38.1l-.1 1.4zM47.6 38.1v1.1zM47.7 38.2l-.1 1zM47.7 38.2l.2 .1-.2 .6zM47.9 38.3v.4l-.2 .2zM47.9 38.3l.2 .2-.2 .2zM190.7 24.8l.3 1.8h-.6zM23.5 39.8l.2 1.7h-.5zM23.2 54.3h.5l-.2 1.7zM23.5 56l.2 1.8h-.5z"/>
<path d="M47.5 39.8v1.6zM47.5 40v1.4zM47.5 54.3v1.7zM47.5 54.4v1.6zM47.5 56v1.8zM47.5 56.3v1.5zM47.6 40.3l-.1 1.1zM47.5 56.3v1.4zM47.6 56.6l-.1 1.1zM47.5 54.4v1.4zM47.6 54.4l-.1 1.4zM47.6 40.3l.1 .3-.1 .8z"/>
<path d="M47.7 40.6v.7l-.1 .1zM47.6 54.4v1.1zM47.7 54.5l-.1 1zM47.6 56.6l.1 .3-.1 .8zM47.7 56.9v.7l-.1 .1zM47.7 40.6l.2 .2-.2 .5zM47.9 40.8v.3l-.2 .2zM47.7 54.5l.2 .2-.2 .5zM47.9 54.7v.3l-.2 .2zM47.7 56.9l.2 .2-.2 .5zM47.9 57.1v.4l-.2 .1zM47.9 40.8l.1 .2-.1 .1z"/>
<path d="M47.9 57.1l.1 .2-.1 .2zM47.9 54.7l.2 .1-.2 .2zM23.2 70.6h.5l-.2 1.8zM23.5 72.4l.2 1.8h-.5zM47.5 70.7v1.7zM47.5 72.4v1.7zM47.5 72.6v1.5zM47.6 72.9l-.1 1.2zM47.5 70.7v1.4zM47.6 70.7l-.1 1.4zM47.6 70.7v1.1zM47.7 70.8l-.1 1z"/>
<path d="M47.6 72.9l.1 .3-.1 .8zM47.7 73.2v.7l-.1 .1zM47.7 70.8l.2 .2-.2 .6zM47.9 71v.3l-.2 .3zM47.7 73.2l.2 .2-.2 .5zM47.9 73.4v.4l-.2 .1zM47.9 73.4l.1 .2-.1 .2zM47.9 71l.2 .1-.2 .2zM183.5 69.6l.3 1.8h-.6zM23.2 86.9h.5l-.2 1.8zM36.9 89.6l.6 3.7h-1.2zM47.5 87v1.7z"/>
<path d="M47.5 88.7v1.7zM47.5 89v1.4zM47.6 89.2l-.1 1.2zM47.5 87v1.4zM47.6 87l-.1 1.4zM47.6 87v1.1zM47.7 87.1l-.1 1zM47.6 89.2l.1 .3-.1 .8zM47.7 89.5v.8h-.1zM47.7 87.1l.2 .2-.2 .6zM47.9 87.3v.3l-.2 .3zM47.7 89.5l.2 .2-.2 .6z"/>
<path d="M47.9 89.7v.4l-.2 .2zM47.9 89.7l.1 .3-.1 .1zM47.9 87.3l.2 .1-.2 .2zM48.7 90.3l.6 3.7h-1.2zM63 93.3l3 2.2-.8 .9zM101.1 92.9l.6 3.7h-1.2zM175.1 114.4l.3 1.8h-.6zM164.2 159.2l.3 1.8h-.6zM163.9 254.3h.6l-.3 1.8zM174.8 254.3h.6l-.3 1.8zM183.2 254.3h.6l-.3 1.8zM190.4 254.3h.6l-.3 1.8z"/>
<path d="M145.4 269.2l1.8 .3-1.8 .3zM149.5 269.5l1.8-.3v.6z"/>
</g>
<g fill="none" stroke="#bababa" stroke-width=".25">
<path d="M47.5 39.8l1.7 1.6zM47.6 39.3l2.1 2.1M48.1 38.4l2.4 2.5M48.4 38.2l2.4 2.4M48.8 38.1l2.1 2.1M49.2 38l1.8 1.8M49.8 38.1l1 1.1M47.5 56l1.7 1.8zM47.6 55.6l2.1 2.1M47.6 40.3l1 1.1M47.6 56.6l1 1.1M48.1 54.7l2.4 2.4"/>
<path d="M48.4 54.6l2.4 2.3M48.8 54.4l2.1 2.1M49.2 54.4l1.8 1.7M50 41.3l-2.3-2.4 2.3 2.4M50 57.6l-2.3-2.3 2.3 2.3M50.3 41.1l-2.4-2.4 2.4 2.4M50.3 57.4l-2.4-2.4 2.4 2.4M50.8 55.5l-1-1.1 1 1.1M47.5 72.4l1.7 1.7zM47.6 72l2.1 2M47.6 73l1 1M48.1 71.1l2.4 2.4"/>
<path d="M48.4 70.9l2.4 2.3M48.8 70.7l2.1 2.2M49.2 70.7l1.8 1.7M49.8 70.7l1 1.1M50 73.9l-2.3-2.3 2.3 2.3M50.3 73.7l-2.4-2.4 2.4 2.4M47.5 88.7l1.7 1.7zM47.6 88.3l2.1 2.1M47.6 89.3l1 1M48.1 87.4l2.4 2.4M48.4 87.2l2.4 2.3M48.8 87l2.1 2.2"/>
<path d="M49.2 87l1.8 1.7M50 90.2l-2.3-2.3 2.3 2.4M50.3 90l-2.4-2.4 2.4 2.4M50.8 88.1l-1-1 1 1.1"/>
</g>
<g fill="none" stroke="#f00" stroke-width=".18">
<circle cx="49.2" cy="39.8" r="1.69"/>
<circle cx="49.2" cy="56.1" r="1.69"/>
<circle cx="49.2" cy="72.4" r="1.69"/>
<circle cx="49.2" cy="88.7" r="1.69"/>
</g>
<g font-size="2.8">
<text x="28.4" y="186.9" transform="rotate(90 28.4 186.9)">TITLE:-</text>
<text x="26.4" y="196.6" transform="rotate(90 26.4 196.6)">CRM DOOR 01/GATE 09</text>
<text x="29.8" y="196.6" transform="rotate(90 29.8 196.6)">4 LEAF RIGHT SIDE</text>
<text x="30.3" y="261.6" transform="rotate(90 30.3 261.6)">NIHVA TECHNOLOGIES</text>
<text x="27.1" y="265.9" transform="rotate(90 27.1 265.9)">PVT. LTD. PUNE</text>
</g>
<g font-size="2.5">
<text x="10.8" y="4.7" transform="rotate(90 10.8 4.7)">Rev No.</text>
<text x="10.8" y="16.6" transform="rotate(90 10.8 16.6)">Revision</text>
<text x="23.9" y="46.5" transform="rotate(90 23.9 46.5)">95</text>
<text x="23.9" y="62.8" transform="rotate(90 23.9 62.8)">95</text>
<text x="23.9" y="79.2" transform="rotate(90 23.9 79.2)">95</text>
<text x="37.8" y="100.8" transform="rotate(90 37.8 100.8)">ISMB 100X50X5</text>
<text x="49.8" y="97.7" transform="rotate(90 49.8 97.7)">EN8 Ø20MM Bright Bar</text>
<text x="71.6" y="102.3" transform="rotate(90 71.6 102.3)">4&quot; Crome Plated wheel</text>
<text x="101.8" y="104.8" transform="rotate(90 101.8 104.8)">Door Leaf</text>
<text x="10.8" y="108.5" transform="rotate(90 10.8 108.5)">Date</text>
<text x="11" y="127.5" transform="rotate(90 11 127.5)">Revised By</text>
<text x="191.2" y="137.7" transform="rotate(90 191.2 137.7)">9850</text>
<text x="183.9" y="160.1" transform="rotate(90 183.9 160.1)">8025</text>
<text x="175.6" y="182.5" transform="rotate(90 175.6 182.5)">6200</text>
<text x="14.4" y="208.4" transform="rotate(90 14.4 208.4)">05/05/2022</text>
<text x="18.1" y="208.4" transform="rotate(90 18.1 208.4)">05/05/2022</text>
<text x="164.7" y="204.9" transform="rotate(90 164.7 204.9)">4375</text>
<text x="3.5" y="230" transform="rotate(90 3.5 230)">SCALE: NTS</text>
<text x="7.2" y="231.2" transform="rotate(90 7.2 231.2)">DWG NO:-NIHVA/22-23/MFG/0005</text>
<text x="10.8" y="230.3" transform="rotate(90 10.8 230.3)">PRODUCT - SLIDING DOOR</text>
<text x="14.4" y="230.3" transform="rotate(90 14.4 230.3)">LOCATION - POSCO MANGAON</text>
<text x="18" y="230.4" transform="rotate(90 18 230.4)">CLIENT - LESTECH</text>
<text x="3.5" y="252.7" transform="rotate(90 3.5 252.7)">SCALE:--</text>
<text x="3.5" y="265.3" transform="rotate(90 3.5 265.3)">1:1</text>
<text x="137.2" y="268.5">95typ</text>
<text x="3.5" y="271" transform="rotate(90 3.5 271)">SHEET: 01 OF 01</text>
<text x="7.2" y="280" transform="rotate(90 7.2 280)">REV- 0</text>
</g>
<g font-size="2.1">
<text x="21.3" y="197.9" transform="rotate(90 21.3 197.9)">NAME</text>
<text x="21.1" y="211.5" transform="rotate(90 21.1 211.5)">DATE</text>
<text x="21.3" y="222.1" transform="rotate(90 21.3 222.1)">SIGN</text>
<text x="21" y="262.6" transform="rotate(90 21 262.6)">Website:- www.nihva.com</text>
<text x="22.9" y="265" transform="rotate(90 22.9 265)">Email:- info@nihva.com</text>
<text x="25" y="266.3" transform="rotate(90 25 266.3)">Tel : 020 66304033</text>
</g>
<g font-size="1.9">
<text x="11.3" y="187.2" transform="rotate(90 11.3 187.2)">APPRD.</text>
<text x="14.9" y="187.1" transform="rotate(90 14.9 187.1)">CHECK</text>
<text x="18.1" y="187.2" transform="rotate(90 18.1 187.2)">DRAWN</text>
<text x="14.6" y="196.9" transform="rotate(90 14.6 196.9)">M.SUTAR</text>
<text x="18.2" y="197" transform="rotate(90 18.2 197)">SUJATA</text>
</g>
<g font-size="1.8">
<text x="34.5" y="189.1" transform="rotate(90 34.5 189.1)">This drawing &amp; design is the property of NIHVA TECHNOLOGIES. Not to be sold or copied to any other concern.</text>
<text x="3.8" y="193.4" transform="rotate(90 3.8 193.4)">ALL DIMENSION ARE IN mm</text>
</g>
<text font-size="1.7" x="7.5" y="187.2" transform="rotate(90 7.5 187.2)">If any queries contact : design@nihva.com</text>
</svg>
